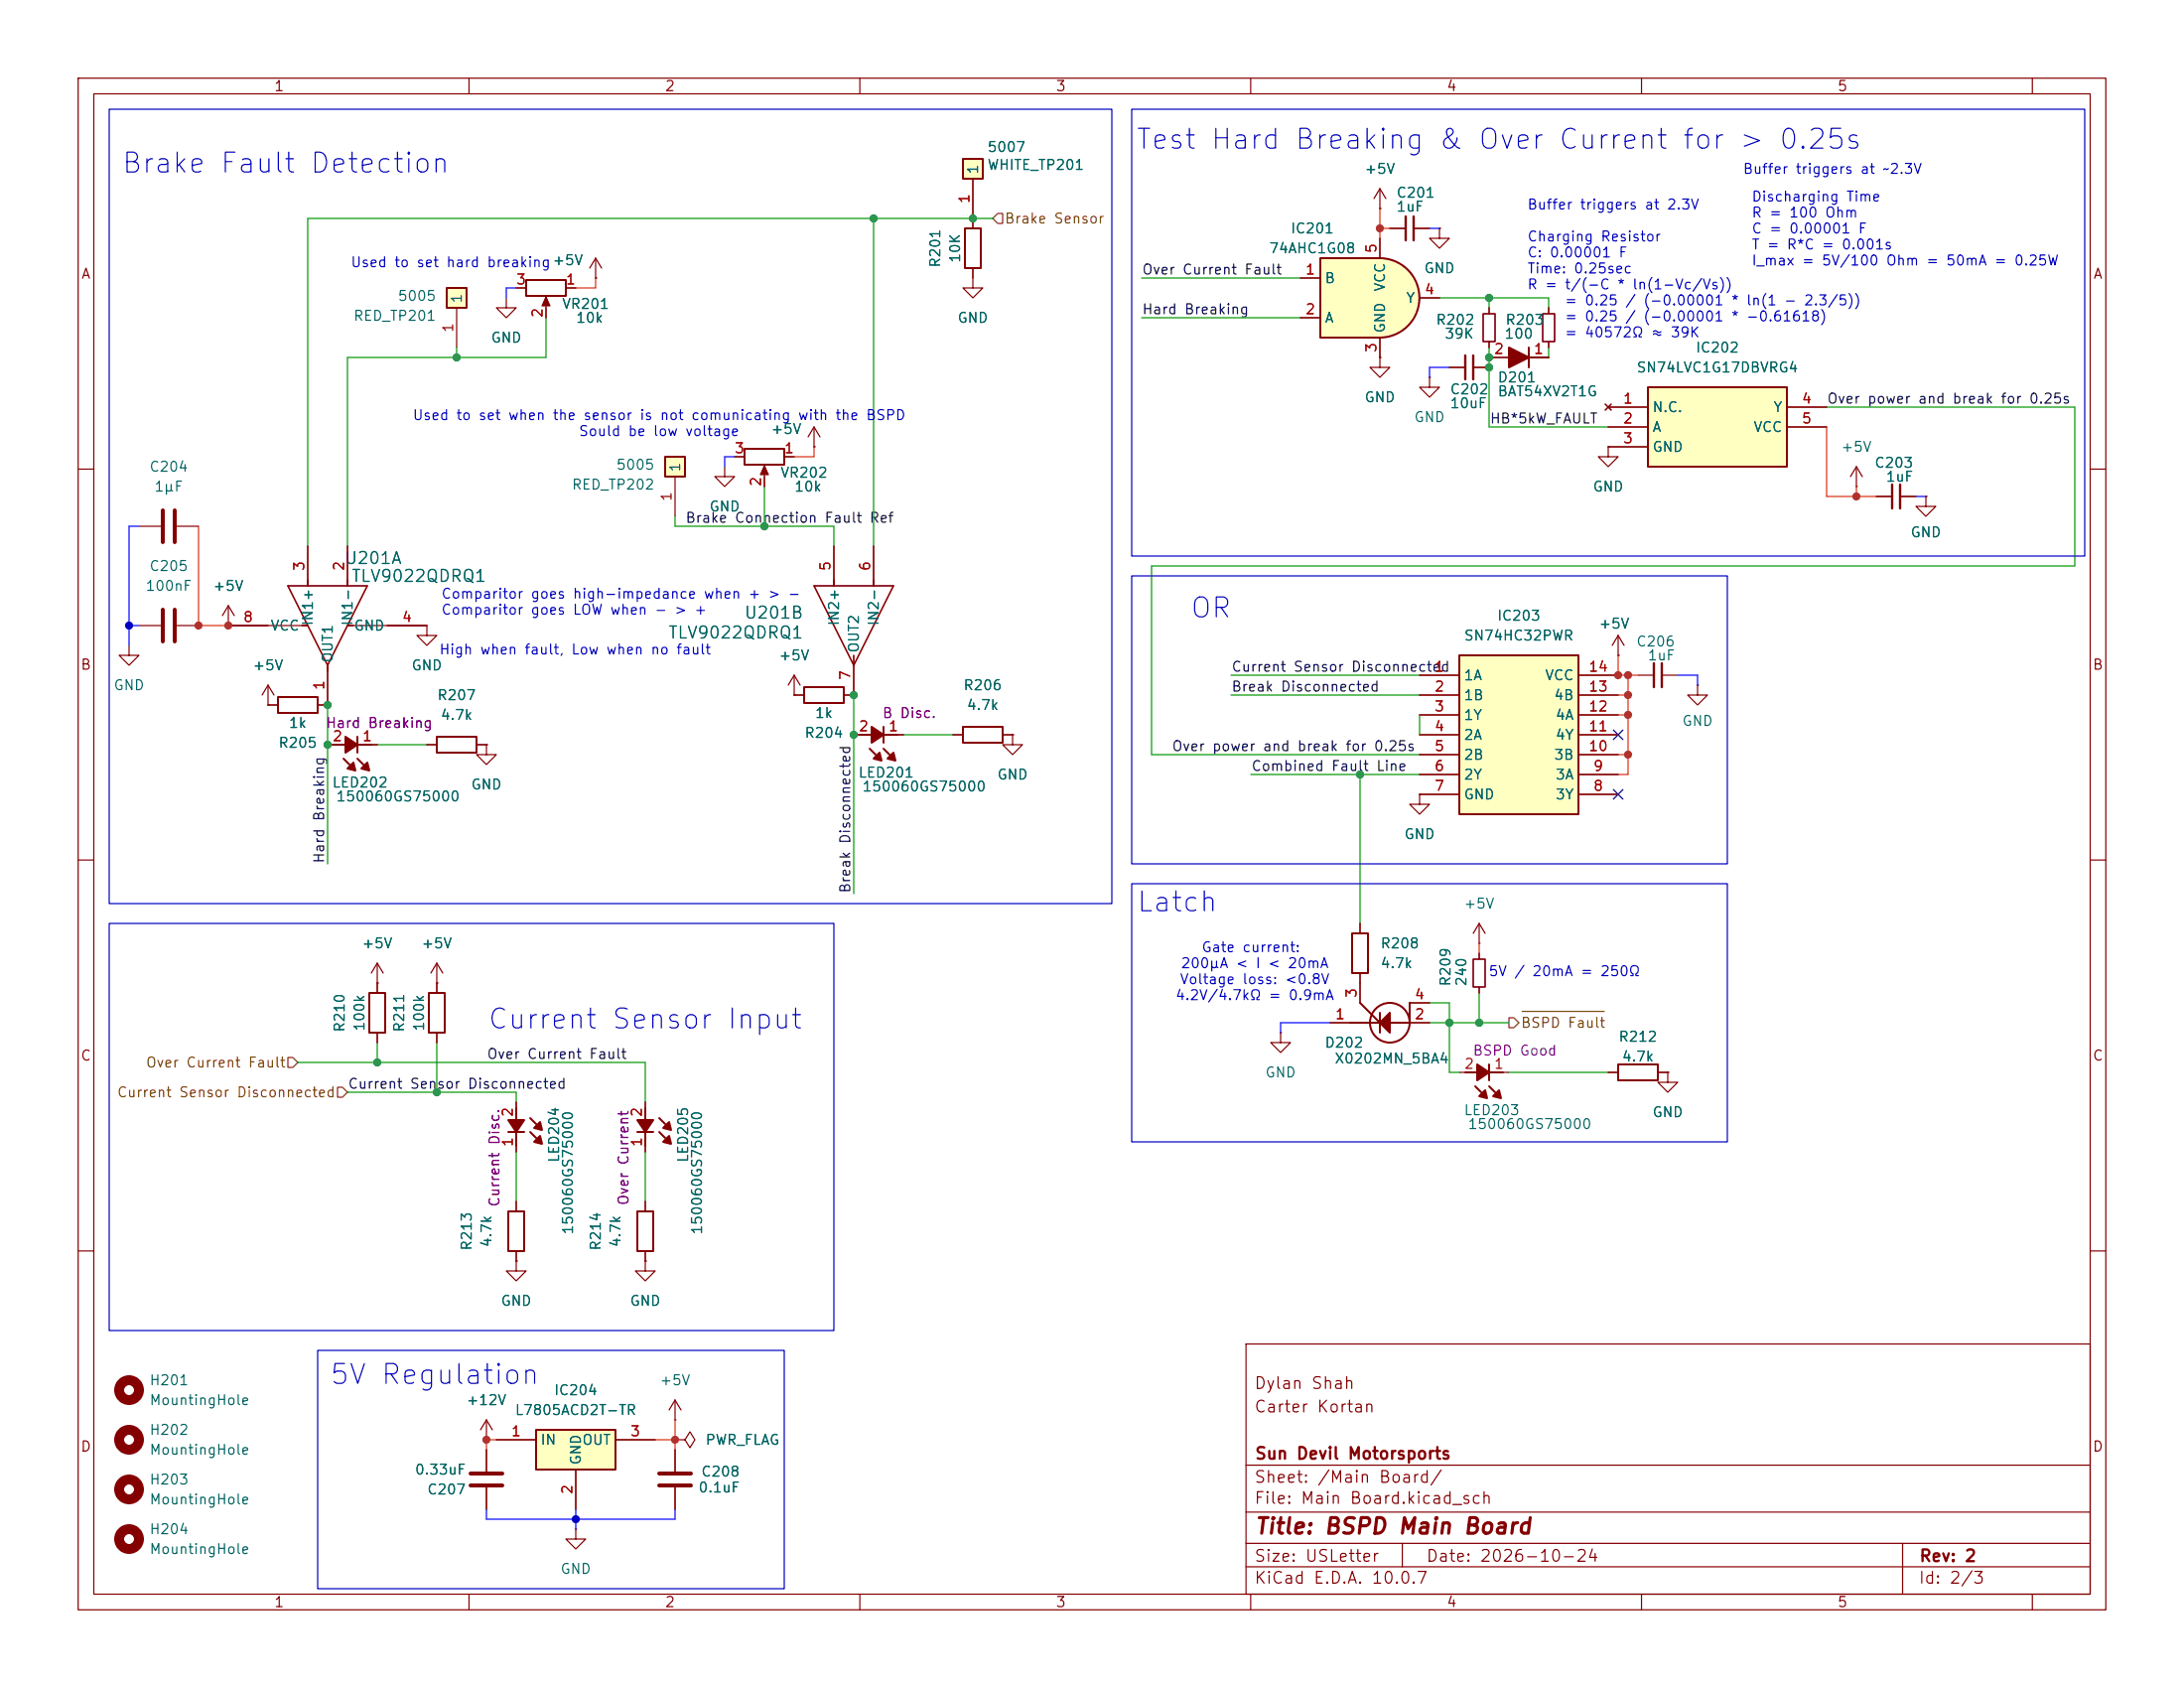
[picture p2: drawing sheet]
<svg xmlns="http://www.w3.org/2000/svg" width="279mm" height="216mm" viewBox="0 0 279 216" stroke-linecap="round" stroke-linejoin="round" font-family="sans-serif">
<g fill="none" stroke="#840000" stroke-width=".15">
<path d="M10 10h259.4v195.9h-259.4zM12 12h255.4v191.9h-255.4zM60 10v2M110 10v2M160 10v2M210 10v2M260 10v2M10 60h2M267.4 60h2M207 83.8h.1M207 81.3l-.8 1.3M207 81.3l.8 1.3"/>
<path d="M207 81.3v2.5M10 110h2M267.4 110h2M10 160h2M159.4 171.9h108v32h-108zM267.4 160h2M159.4 197.4h108M159.4 193.4h108M159.4 187.4h108M179.4 197.4v3M243.4 197.4v6.5M60 203.9v2"/>
<path d="M110 203.9v2M159.4 200.4h108M160 203.9v2M210 203.9v2M260 203.9v2"/>
</g>
<path d="M57.1 36.8h2.6v2.6h-2.6z" fill="#ffffc2"/>
<path d="M57.1 36.8h2.6v2.6h-2.6z" fill="none" stroke="#840000" stroke-width=".25"/>
<path d="M58.4 39.4v5.1" fill="none" stroke="#840000" stroke-width=".15"/>
<path d="M85.1 58.4h2.5v2.6h-2.5z" fill="#ffffc2"/>
<g fill="none" stroke="#840000" stroke-width=".25">
<path d="M85.1 58.4h2.5v2.6h-2.5zM173 119.4h2v5.1h-2zM174 128.3l2.5 2.5h-3.8M176.5 129.5v2.6M180.3 128.3v2.5h-2.5M187.5 137.2h4.8M188.7 138.9l.8 .8M190.5 138.9l.8 .8M190.5 136.1v2.1M207 136.1h5.1v2.1h-5.1z"/>
<circle cx="177.8" cy="130.8" r="2.54"/>
</g>
<g fill="none" stroke="#840000" stroke-width=".15">
<path d="M92.7 59.7v1.3h1.3l-1.3 1.2-1.3-1.2h1.3M29.2 77.5l.8 1.2M29.2 77.5l-.8 1.2M29.2 77.5v2.5M86.4 61v5M29.2 80h.1M209.5 86.4h2.1M212.6 86.4h2M217.2 87.6v1.3h1.2l-1.2 1.3-1.3-1.3h1.3M217.2 87.6h.1M174 118.1v1.3M181.6 101.6v1.3h1.3l-1.3 1.2-1.3-1.2h1.3"/>
<path d="M181.6 101.6h.1M189.2 118.1v2.6M189.2 118.1l-.7 1.3M189.2 118.1l.8 1.3M163.8 132.1v1.3h1.3l-1.3 1.2-1.2-1.2h1.2M163.8 132.1h.1M170.2 130.8h2.5M174 124.5v3.8M180.3 128.3h.1M180.3 130.8h2.6M180.3 128.3h2.6M186.7 137.2h2.5"/>
<path d="M189.2 120.7h.1M189.2 121.9v.8M189.2 126.2v.8M190.5 137.2h2.5M205.7 137.2h1.3M212.1 137.2h1.3M213.4 137.2v1.2h1.2l-1.2 1.3-1.3-1.3h1.3M213.4 137.2h.1M86.4 179.1v2.5M86.4 179.1l-.8 1.2M86.4 179.1l.7 1.2M62.2 184.2h.1"/>
<path d="M62.2 181.6l-.7 1.3M62.2 181.6l.8 1.3M62.2 181.6v2.6M62.2 185.4v2.8M62.2 190.2v2.8M73.7 195.6v1.3h1.2l-1.2 1.2-1.3-1.2h1.3M73.7 195.6h.1M86.4 181.6h.1M86.4 184.2h1.2l.7-1.1 .6 1.1-.6 1-.7-1M86.4 184.2h.1M86.4 185.4v2.8M86.4 190.2v2.8"/>
</g>
<g fill="#840000" stroke="#840000" stroke-width=".25">
<path d="M191 140.2l.8-.8 .2 1.1z"/>
<path d="M189 136.1l1.5 1.1-1.5 1z"/>
<path d="M189.2 140.2l.8-.8 .2 1.1z"/>
<path d="M177.8 129.5v2.6l-1.3-1.3z"/>
</g>
<path d="M188.5 122.7h1.5v3.5h-1.5z" fill="none" stroke="#840000" stroke-width=".2"/>
<path d="M211.6 84.8v3.1M212.6 84.8v3.1" fill="none" stroke="#840000" stroke-width=".3"/>
<path d="M60.2 190h4.1M60.2 188.5h4.1M84.3 190h4.1M84.3 188.5h4.1" fill="none" stroke="#840000" stroke-width=".51"/>
<path d="M68.6 182.9h10.1v5.1h-10.1z" fill="#ffffc2"/>
<path d="M195.6 45.7h2.5M195.6 44.5v2.5M81.5 154.9h2.1v5.1h-2.1zM68.6 182.9h10.1v5.1h-10.1z" fill="none" stroke="#840000" stroke-width=".25"/>
<path d="M177.8 29.2h2M180.8 29.2h2.1M190.5 45.7h2.5M195.6 45.7h2.5M82.5 153.7v1.2M82.5 161.3v1.3h1.3l-1.3 1.2-1.2-1.2h1.2M82.5 161.3h.1M82.5 160v1.3M63.5 184.2h5.1M73.7 188v5M78.7 184.2h5.1" fill="none" stroke="#840000" stroke-width=".15"/>
<g fill="none" stroke="#840000" stroke-width="1.3">
<circle cx="16.5" cy="177.8" r="1.27"/>
<circle cx="16.5" cy="196.8" r="1.27"/>
<circle cx="16.5" cy="190.5" r="1.27"/>
<circle cx="16.5" cy="184.1" r="1.27"/>
</g>
<path d="M193 44.5l2.6 1.2-2.6 1.3z" fill="#840000" stroke="#840000" stroke-width=".25"/>
<path d="M179.8 27.7v3M180.8 27.7v3" fill="none" stroke="#840000" stroke-width=".3"/>
<path d="M210.8 49.5h17.8v10.2h-17.8z" fill="#ffffc2"/>
<path d="M210.8 49.5h17.8v10.2h-17.8z" fill="none" stroke="#840000" stroke-width=".25"/>
<path d="M205.4 51.7l.7 .8M205.7 52.1h5.1M205.7 54.6h5.1M205.7 57.2h5.1M206.1 51.7l-.7 .8M228.6 52.1h5.1M228.6 54.6h5.1" fill="none" stroke="#840000" stroke-width=".15"/>
<path d="M176.5 33a5.1 5.1 0 0 1 5.1 5.1 5.1 5.1 0 0 1-5.1 5.1z" fill="#ffffc2" stroke="#ffffc2" stroke-width=".13"/>
<path d="M168.9 33h7.6v10.2h-7.6z" fill="#ffffc2"/>
<path d="M168.9 33h7.6a5.1 5.1 0 0 1 5.1 5.1 5.1 5.1 0 0 1-5.1 5.1h-7.6z" fill="none" stroke="#840000" stroke-width=".25"/>
<g fill="none" stroke="#840000" stroke-width=".15">
<path d="M166.4 35.6h2.5M176.5 26.7h.1M176.5 24.1v2.6M176.5 30.5v2.5M176.5 24.1l-.7 1.3M176.5 24.1l.8 1.3M181.6 38.1h2.5M184.1 29.2v1.3h1.3l-1.3 1.3-1.2-1.3h1.2M184.1 29.2h.1M190.5 39.4v.7M198.1 39.4v.7M166.4 40.6h2.5"/>
<path d="M176.5 45.7v1.3h1.3l-1.3 1.3-1.2-1.3h1.2M176.5 45.7h.1M176.5 43.2v2.5M182.9 48.3v1.2h1.2l-1.2 1.3-1.3-1.3h1.3M182.9 48.3h.1M185.4 47h2.1M188.5 47h2M190.5 43.7v.8M198.1 43.7v.8M205.7 57.2v1.2h1.3l-1.3 1.3-1.2-1.3h1.2M205.7 57.2h.1M237.5 59.7l-.8 1.3"/>
<path d="M237.5 59.7l.8 1.3M237.5 59.7v2.5M237.5 62.2h.1M240 63.5h2.1M243.1 63.5h2M246.4 63.5v1.3h1.2l-1.2 1.2-1.3-1.2h1.3M246.4 63.5h.1"/>
</g>
<path d="M187.5 45.5v3M188.5 45.5v3M242.1 62v3M243.1 62v3" fill="none" stroke="#840000" stroke-width=".3"/>
<path d="M189.7 40.1h1.6v3.6h-1.6zM197.4 40.1h1.5v3.6h-1.5z" fill="none" stroke="#840000" stroke-width=".2"/>
<path d="M186.7 83.8h15.2v20.3h-15.2z" fill="#ffffc2"/>
<g fill="none" stroke="#840000" stroke-width=".25">
<path d="M67.3 35.8h5.1v2h-5.1zM123.4 29.2h2.1v5.1h-2.1zM95.2 57.4h5.1v2h-5.1zM35.6 89.2h5v2h-5zM42.7 95.3h4.8M43.9 97l.8 .8M45.7 97l.8 .8M45.7 94.2v2.1M186.7 83.8h15.2v20.3h-15.2zM47.2 127h2.1v5.1h-2.1zM54.9 127h2v5.1h-2zM65 144.8h2.1"/>
<path d="M66 141.7v4.9M67.8 144.8l.8 .7M67.8 143l.8 .8M81.5 144.8h2.1M82.5 141.7v4.9M84.3 144.8l.8 .7M84.3 143l.8 .8"/>
</g>
<g fill="none" stroke="#840000" stroke-width=".15">
<path d="M64.8 38.1v1.3h1.2l-1.2 1.2-1.3-1.2h1.3M66 36.8h1.3M69.8 38.4v2.2M72.4 36.8h1.3M76.2 35.6h.1M76.2 33l-.8 1.3M76.2 33l.8 1.3M76.2 33v2.6M124.5 34.3v2.5h-1.3l1.3 1.3 1.2-1.3h-1.2M124.5 27.9v1.3M94 58.4h1.2M97.8 59.9v2.3"/>
<path d="M100.3 58.4h1.3M104.1 57.2h.1M104.1 54.6l-.7 1.3M104.1 54.6l.8 1.3M104.1 54.6v2.6M17.8 67.3h2.8M22.6 67.3h2.8M39.4 69.9v5M44.4 69.9v5M16.5 82.6v1.2h-1.3l1.3 1.3 1.3-1.3h-1.3M17.8 80h2.8M22.6 80h2.8"/>
<path d="M29.2 80h10.2M34.3 90.2h.1M34.3 87.6l-.8 1.3M34.3 87.6l.8 1.3M34.3 87.6v2.6M34.3 90.2h1.3M41.9 95.3h2.5M41.9 85.1v5.1h-1.3M44.4 80h10.2M45.7 95.3h2.6M62.2 95.3v1.2h1.3l-1.3 1.3-1.2-1.3h1.2M62.2 95.3h.1"/>
<path d="M181.6 86.4h5.1M181.6 88.9h5.1M181.6 91.4h5.1M181.6 94h5.1M181.6 96.5h5.1M181.6 99.1h5.1M201.9 86.4h5.1M201.9 88.9h5.1M201.9 91.4h5.1M201.9 94h5.1M201.9 96.5h5.1M201.9 99.1h5.1"/>
<path d="M181.6 101.6h5.1M201.9 101.6h5.1M48.3 125.7h.1M48.3 123.2l-.8 1.3M48.3 123.2l.7 1.3M48.3 123.2v3.8M48.3 132.1v1.3M55.9 125.7h.1M55.9 123.2v3.8M55.9 132.1v1.3M55.9 123.2l-.8 1.3M55.9 123.2l.7 1.3"/>
<path d="M66 141v2.5M66 144.8v2.5M82.5 141v2.5M82.5 144.8v2.5M66 161.3v1.3h1.3l-1.3 1.2-1.2-1.2h1.2M66 161.3h.1"/>
</g>
<g fill="#840000" stroke="#840000" stroke-width=".25">
<path d="M69.1 145.3l.2 1-1-.2z"/>
<path d="M65 143.3h2.1l-1.1 1.5z"/>
<path d="M69.1 143.5l.2 1-1-.2z"/>
<path d="M84.8 146.1l.8-.8 .3 1z"/>
<path d="M81.5 143.3h2.1l-1.1 1.5z"/>
<path d="M84.8 144.3l.8-.8 .3 1z"/>
<path d="M46.2 98.3l.8-.8 .2 1.1z"/>
<path d="M44.2 94.2l1.5 1.1-1.5 1z"/>
<path d="M44.4 98.3l.8-.8 .3 1.1z"/>
</g>
<path d="M20.8 65.3v4M20.8 78v4M22.4 65.3v4M22.4 78v4" fill="none" stroke="#840000" stroke-width=".51"/>
<g fill="#840000" stroke="#840000" stroke-width=".15">
<path d="M69.8 38l.6 1.1h-1.1z"/>
<path d="M97.8 59.6l.5 1.1h-1z"/>
</g>
<path d="M36.8 74.9h10.2l-5.1 10.2zM39.4 74.2v.7M44.4 74.2v.7M38.6 80h.8M41.9 85.1v.8M44.4 80h.8" fill="none" stroke="#840000" stroke-width=".2"/>
<path d="M123.2 20.3h2.5v2.6h-2.5z" fill="#ffffc2"/>
<path d="M123.2 20.3h2.5v2.6h-2.5zM55.9 94.2h5.1v2.1h-5.1zM102.9 87.9h5v2h-5zM110 94h4.8M111.3 95.8l.7 .7M113 95.8l.8 .7M113 93v2M123.2 93h5.1v2h-5.1zM65 154.9h2.1v5.1h-2.1z" fill="none" stroke="#840000" stroke-width=".25"/>
<g fill="none" stroke="#840000" stroke-width=".15">
<path d="M66 36.8h1.3M69.8 39.4v1.2M72.4 36.8h1.3M76.2 35.6h.1M124.5 22.9v6.3M124.5 34.3v1.3M166.4 35.6h2.5M176.5 26.7h.1M176.5 30.5v2.5M177.8 29.2h2M180.8 29.2h2.1M181.6 38.1h2.5"/>
<path d="M184.1 29.2h.1M190.5 39.4v.7M198.1 39.4v.7M94 58.4h1.2M100.3 58.4h1.3M104.1 57.2h.1M166.4 40.6h2.5M176.5 45.7h.1M176.5 43.2v2.5M185.4 47h2.1M188.5 47h2M190.5 45.7h2.5"/>
<path d="M190.5 43.7v.8M195.6 45.7h2.5M198.1 43.7v.8M205.4 51.7l.7 .8M205.7 57.2h.1M205.7 52.1h5.1M205.7 54.6h5.1M205.7 57.2h5.1M206.1 51.7l-.7 .8M228.6 52.1h5.1M228.6 54.6h5.1M39.4 69.9v5"/>
<path d="M44.4 69.9v5M97.8 61v1.2M106.7 69.9v5M111.8 69.9v5M240 63.5h2.1M243.1 63.5h2M246.4 63.5h.1M29.2 80h.1M29.2 80h5.1M34.3 90.2h.1M34.3 90.2h1.3M41.9 95.3h2.5"/>
<path d="M41.9 85.1v5.1h-1.3M45.7 95.3h2.6M49.5 80h5.1v1.3h-1.3l1.3 1.3 1.3-1.3h-1.3M54.6 95.3h1.3M61 95.3h1.2M62.2 95.3h.1M101.6 88.9h.1M101.6 88.9h1.3M101.6 86.4l.8 1.2M101.6 86.4l-.8 1.2M101.6 86.4v2.5M109.2 83.8v5.1h-1.3"/>
<path d="M109.2 94h2.6M113 94h2.6M121.9 94h1.3M128.3 94h1.2M129.5 94v1.3h1.3l-1.3 1.2-1.2-1.2h1.2M129.5 94h.1M181.6 94h5.1M181.6 88.9h5.1M181.6 86.4h5.1M181.6 91.4h5.1M181.6 96.5h5.1M181.6 99.1h5.1"/>
<path d="M201.9 94h5.1M201.9 88.9h5.1M201.9 86.4h5.1M201.9 91.4h5.1M201.9 96.5h5.1M201.9 99.1h5.1M207 83.8h.1M174 118.1v1.3M181.6 101.6h.1M181.6 101.6h5.1M201.9 101.6h5.1M48.3 125.7h.1"/>
<path d="M48.3 125.7v1.3M48.3 132.1v1.3M55.9 125.7h.1M55.9 125.7v1.3M55.9 132.1v1.3M170.2 130.8h2.5M174 124.5v3.8M180.3 130.8h2.6M180.3 128.3h2.6M189.2 121.9v.8M189.2 126.2v.8M205.7 137.2h1.3"/>
<path d="M212.1 137.2h1.3M213.4 137.2h.1M66 141v2.5M66 144.8v2.5M66 153.7v1.2M82.5 141v2.5M82.5 144.8v2.5M82.5 153.7v1.2M66 161.3h.1M66 160v1.3M82.5 161.3h.1M82.5 160v1.3"/>
<path d="M62.2 184.2h.1M62.2 185.4v2.8M62.2 190.2v2.8M63.5 184.2h5.1M73.7 188v5M78.7 184.2h5.1M86.4 184.2h.1M86.4 185.4v2.8M86.4 190.2v2.8"/>
</g>
<path d="M104.1 74.9h10.2l-5.1 10.2zM106.7 74.2v.7M111.8 74.2v.7" fill="none" stroke="#840000" stroke-width=".2"/>
<g fill="#840000" stroke="#840000" stroke-width=".25">
<path d="M113.5 97l.8-.7 .3 1z"/>
<path d="M111.5 93l1.5 1-1.5 1z"/>
<path d="M111.8 97l.7-.7 .3 1z"/>
</g>
<path d="M127.6 27.3h.7v1.3h-.7l-.6-.7zM36.8 135.3h.7l.6 .6-.6 .6h-.7zM43.2 139.1h.6l.6 .6-.6 .6h-.6zM193 130.2h.7l.6 .6-.6 .6h-.7zM194.7 129.4h10.5" fill="none" stroke="#725600" stroke-width=".15"/>
<g fill="none" stroke="#009600" stroke-width=".15">
<path d="M111.8 27.9v42M127 27.9h-87.6v42M146 35.6h20.4M184.1 38.1h14v1.3M190.5 38.1v1.3M58.4 44.5v1.2M69.8 40.6v5.1h-25.4v24.2M146 40.6h20.4M190.5 44.5v10.1h15.2M198.1 44.5v1.2M233.7 52.1h31.7v20.3h-118.1v24.1h34.3M86.4 66v1.3h20.3v2.6"/>
<path d="M97.8 62.2v5.1M41.9 90.2v20.3M48.3 95.3h6.3M109.2 88.9v25.4M115.6 94h6.3M157.5 86.4h24.1M157.5 88.9h24.1M160 99.1h21.6M174 99.1v19M181.6 91.4v2.6M38.1 135.9h44.4v5.1M44.4 139.7h21.6v1.3"/>
<path d="M48.3 133.4v2.5M55.9 133.4v6.3M182.9 130.8h10.1M182.9 128.3h2.5v8.9h1.3M189.2 127v3.8M193 137.2h12.7M66 147.3v6.4M82.5 147.3v6.4"/>
</g>
<path d="M66 36.8h-1.2v1.3M182.9 29.2h1.2M94 58.4h-1.3v1.3M185.4 47h-2.5v1.3M17.8 67.3h-1.3v15.3M245.1 63.5h1.3M16.5 80h1.3M214.6 86.4h2.6v1.2M170.2 130.8h-6.4v1.3M62.2 193v1.3h24.2v-1.3M73.7 193v2.6" fill="none" stroke="#00f" stroke-width=".15"/>
<g fill="none" stroke="#ff3200" stroke-width=".15">
<path d="M76.2 35.6v1.2h-2.5M176.5 26.7v3.8M176.5 29.2h1.3M104.1 57.2v1.2h-2.5M233.7 54.6v8.9h6.3M25.4 67.3v12.7h3.8M237.5 62.2v1.3M207 96.5h1.3M207 88.9h1.3M207 91.4h1.3M207 83.8v2.6h2.5M208.3 86.4v12.7h-1.3"/>
<path d="M189.2 120.7v1.2M63.5 184.2h-1.3v1.2M83.8 184.2h2.6M86.4 181.6v3.8"/>
</g>
<path d="M206.4 93.4l1.2 1.2M207.6 93.4l-1.2 1.2M206.4 101l1.2 1.2M207.6 101l-1.2 1.2" fill="none" stroke="#000084" stroke-width=".15"/>
<path d="M14 14h128.2v101.6h-128.2zM144.8 14h121.9v57.1h-121.9zM144.8 73.7h76.2v36.8h-76.2zM14 118.1h92.7v52.1h-92.7zM144.8 113h76.2v33.1h-76.2zM40.6 172.7h59.7v30.5h-59.7z" fill="none" stroke="#0000c2" stroke-width=".15"/>
<g fill="#009600" stroke="#009600" stroke-width=".13">
<circle cx="111.8" cy="27.9" r=".46"/>
<circle cx="124.5" cy="27.9" r=".46"/>
<circle cx="109.2" cy="88.9" r=".46"/>
<circle cx="109.2" cy="94" r=".46"/>
<circle cx="41.9" cy="95.3" r=".46"/>
<circle cx="97.8" cy="67.3" r=".46"/>
<circle cx="190.5" cy="45.7" r=".46"/>
<circle cx="190.5" cy="47" r=".46"/>
<circle cx="174" cy="99.1" r=".46"/>
<circle cx="189.2" cy="130.8" r=".46"/>
<circle cx="185.4" cy="130.8" r=".46"/>
<circle cx="58.4" cy="45.7" r=".46"/>
<circle cx="55.9" cy="139.7" r=".46"/>
<circle cx="48.3" cy="135.9" r=".46"/>
<circle cx="41.9" cy="90.2" r=".46"/>
<circle cx="190.5" cy="38.1" r=".46"/>
</g>
<g fill="#00f" stroke="#00f" stroke-width=".13">
<circle cx="16.5" cy="80" r=".46"/>
<circle cx="73.7" cy="194.3" r=".46"/>
</g>
<g fill="#ff3200" stroke="#ff3200" stroke-width=".13">
<circle cx="237.5" cy="63.5" r=".46"/>
<circle cx="62.2" cy="184.2" r=".46"/>
<circle cx="86.4" cy="184.2" r=".46"/>
<circle cx="207" cy="86.4" r=".46"/>
<circle cx="208.3" cy="88.9" r=".46"/>
<circle cx="208.3" cy="91.4" r=".46"/>
<circle cx="208.3" cy="86.4" r=".46"/>
<circle cx="208.3" cy="96.5" r=".46"/>
<circle cx="25.4" cy="80" r=".46"/>
<circle cx="29.2" cy="80" r=".46"/>
<circle cx="176.5" cy="29.2" r=".46"/>
</g>
<g font-size="2.5" fill="#0000c2">
<text x="15.4" y="22.8">Brake Fault Detection</text>
<text x="145.1" y="19.7">Test Hard Breaking &amp; Over Current for &gt; 0.25s</text>
<text x="152.1" y="79.7">OR</text>
<text x="145.2" y="117.3">Latch</text>
<text x="62.2" y="132.2">Current Sensor Input</text>
<text x="42" y="177.7">5V Regulation</text>
</g>
<text font-size="2" fill="#840000" x="160.4" y="196.7">Title: BSPD Main Board</text>
<g font-size="1.5" fill="#006464">
<text x="44" y="72.5">U201A</text>
<text x="44.8" y="74.8">TLV9022QDRQ1</text>
<text x="85.4" y="82.1">TLV9022QDRQ1</text>
<text x="95.1" y="79.5">U201B</text>
</g>
<g font-size="1.5" fill="#840000">
<text x="160.4" y="178">Dylan Shah</text>
<text x="160.4" y="181">Carter Kortan</text>
<text x="160.4" y="190">Sheet: /Main Board/</text>
<text x="160.4" y="187">Sun Devil Motorsports</text>
<text x="160.4" y="192.7">File: Main Board.kicad_sch</text>
<text x="160.4" y="202.9">KiCad E.D.A. 10.0.7</text>
<text x="160.4" y="200.1">Size: USLetter</text>
<text x="182.4" y="200.1">Date: 2026-10-24</text>
<text x="245.4" y="202.9">Id: 2/3</text>
<text x="245.4" y="200.1">Rev: 2</text>
</g>
<g font-size="1.3" fill="#840000">
<text x="35" y="12">1</text>
<text x="85" y="12">2</text>
<text x="135" y="12">3</text>
<text x="185" y="12">4</text>
<text x="235" y="12">5</text>
<text x="10.3" y="36">A</text>
<text x="267.7" y="36">A</text>
<text x="10.2" y="86">B</text>
<text x="267.6" y="86">B</text>
<text x="10.2" y="136">C</text>
<text x="267.6" y="136">C</text>
<text x="10.2" y="186">D</text>
<text x="267.6" y="186">D</text>
<text x="35" y="205.9">1</text>
<text x="85" y="205.9">2</text>
<text x="135" y="205.9">3</text>
<text x="185" y="205.9">4</text>
<text x="235" y="205.9">5</text>
</g>
<g font-size="1.3" fill="#006464">
<text x="125.4" y="22.4" transform="rotate(-90 125.4 22.4)">1</text>
<text x="126.2" y="22">WHITE_TP201</text>
<text x="126.2" y="19.8">5007</text>
<text x="174.5" y="22.6">+5V</text>
<text x="178.5" y="25.6">C201</text>
<text x="178.5" y="27.4">1uF</text>
<text x="70.6" y="34.2">+5V</text>
<text x="120.6" y="34.3" transform="rotate(-90 120.6 34.3)">R201</text>
<text x="123.1" y="33.7" transform="rotate(-90 123.1 33.7)">10K</text>
<text x="162.3" y="32.7">74AHC1G08</text>
<text x="165" y="30.2">IC201</text>
<text x="182.1" y="35.3">GND</text>
<text x="45.1" y="41.3">RED_TP201</text>
<text x="50.8" y="38.8">5005</text>
<text x="59.4" y="38.9" transform="rotate(-90 59.4 38.9)">1</text>
<text x="71.8" y="39.8">VR201</text>
<text x="73.6" y="41.6">10k</text>
<text x="122.4" y="41.6">GND</text>
<text x="169.4" y="36.5">B</text>
<text x="169.4" y="41.6">A</text>
<text x="177.5" y="37.4" transform="rotate(-90 177.5 37.4)">VCC</text>
<text x="179.8" y="39.1">Y</text>
<text x="183.6" y="41.9">R202</text>
<text x="192.5" y="41.9">R203</text>
<text x="62.7" y="44.1">GND</text>
<text x="177.5" y="42.7" transform="rotate(-90 177.5 42.7)">GND</text>
<text x="184.7" y="43.6">39K</text>
<text x="192.4" y="43.6">100</text>
<text x="209.3" y="48">SN74LVC1G17DBVRG4</text>
<text x="216.8" y="45.4">IC202</text>
<text x="174.5" y="51.8">GND</text>
<text x="185.4" y="50.7">C202</text>
<text x="185.4" y="52.5">10uF</text>
<text x="191.5" y="49.2">D201</text>
<text x="191.5" y="51">BAT54XV2T1G</text>
<text x="211.3" y="53">N.C.</text>
<text x="226.8" y="53">Y</text>
<text x="98.5" y="55.8">+5V</text>
<text x="180.8" y="54.3">GND</text>
<text x="211.3" y="55.6">A</text>
<text x="211.3" y="58.1">GND</text>
<text x="224.2" y="55.6">VCC</text>
<text x="235.4" y="58.1">+5V</text>
<text x="19" y="60.7">C204</text>
<text x="19.6" y="63.2">1µF</text>
<text x="73.1" y="62.9">RED_TP202</text>
<text x="78.7" y="60.4">5005</text>
<text x="87.3" y="60.5" transform="rotate(-90 87.3 60.5)">1</text>
<text x="90.6" y="65.7">GND</text>
<text x="99.7" y="61.4">VR202</text>
<text x="101.5" y="63.2">10k</text>
<text x="203.7" y="63.2">GND</text>
<text x="239.7" y="60.1">C203</text>
<text x="241.2" y="61.9">1uF</text>
<text x="244.3" y="69">GND</text>
<text x="18.5" y="75.9">100nF</text>
<text x="19" y="73.4">C205</text>
<text x="27.1" y="75.9">+5V</text>
<text x="34.5" y="81">VCC</text>
<text x="40.3" y="80.1" transform="rotate(-90 40.3 80.1)">IN1+</text>
<text x="45.2" y="81">GND</text>
<text x="45.4" y="80.1" transform="rotate(-90 45.4 80.1)">IN1-</text>
<text x="107.6" y="80.1" transform="rotate(-90 107.6 80.1)">IN2+</text>
<text x="110.2" y="83.6" transform="rotate(-90 110.2 83.6)">OUT2</text>
<text x="112.7" y="80.1" transform="rotate(-90 112.7 80.1)">IN2-</text>
<text x="187.2" y="82.2">SN74HC32PWR</text>
<text x="191.4" y="79.7">IC203</text>
<text x="204.4" y="80.7">+5V</text>
<text x="209.2" y="83">C206</text>
<text x="14.4" y="88.6">GND</text>
<text x="32.2" y="86.1">+5V</text>
<text x="42.9" y="84.9" transform="rotate(-90 42.9 84.9)">OUT1</text>
<text x="52.5" y="86.1">GND</text>
<text x="55.8" y="89.9">R207</text>
<text x="99.5" y="84.8">+5V</text>
<text x="123.2" y="88.6">R206</text>
<text x="187.2" y="87.3">1A</text>
<text x="187.2" y="89.9">1B</text>
<text x="197.6" y="87.3">VCC</text>
<text x="198.7" y="89.9">4B</text>
<text x="210.7" y="84.8">1uF</text>
<text x="35.5" y="96">R205</text>
<text x="36.9" y="93.4">1k</text>
<text x="56.3" y="92.4">4.7k</text>
<text x="102.8" y="94.7">R204</text>
<text x="104.2" y="92.1">1k</text>
<text x="123.6" y="91.1">4.7k</text>
<text x="187.2" y="92.4">1Y</text>
<text x="187.2" y="94.9">2A</text>
<text x="198.9" y="94.9">4Y</text>
<text x="198.9" y="92.4">4A</text>
<text x="215.1" y="93.2">GND</text>
<text x="42.4" y="101">LED202</text>
<text x="60.2" y="101.3">GND</text>
<text x="109.7" y="99.8">LED201</text>
<text x="110.2" y="101.5">150060GS75000</text>
<text x="127.5" y="100">GND</text>
<text x="187.2" y="97.5">2B</text>
<text x="187.2" y="100">2Y</text>
<text x="198.7" y="97.5">3B</text>
<text x="198.9" y="100">3A</text>
<text x="42.9" y="102.8">150060GS75000</text>
<text x="179.5" y="107.6">GND</text>
<text x="187.2" y="102.6">GND</text>
<text x="198.9" y="102.6">3Y</text>
<text x="187.2" y="116.5">+5V</text>
<text x="46.2" y="121.6">+5V</text>
<text x="53.8" y="121.6">+5V</text>
<text x="176.5" y="121.6">R208</text>
<text x="176.5" y="124.2">4.7k</text>
<text x="46.9" y="132" transform="rotate(-90 46.9 132)">100k</text>
<text x="54.6" y="132" transform="rotate(-90 54.6 132)">100k</text>
<text x="185.9" y="126.3" transform="rotate(-90 185.9 126.3)">R209</text>
<text x="187.9" y="126.3" transform="rotate(-90 187.9 126.3)">240</text>
<text x="44.4" y="132.1" transform="rotate(-90 44.4 132.1)">R210</text>
<text x="52" y="132.1" transform="rotate(-90 52 132.1)">R211</text>
<text x="169.4" y="134.3">D202</text>
<text x="170.6" y="136.3">X0202MN_5BA4</text>
<text x="207" y="133.6">R212</text>
<text x="207.4" y="136.1">4.7k</text>
<text x="161.8" y="138.1">GND</text>
<text x="187.2" y="142.9">LED203</text>
<text x="211.3" y="143.2">GND</text>
<text x="71.8" y="148.8" transform="rotate(-90 71.8 148.8)">LED204</text>
<text x="88.3" y="148.8" transform="rotate(-90 88.3 148.8)">LED205</text>
<text x="187.7" y="144.7">150060GS75000</text>
<text x="60.7" y="160.1" transform="rotate(-90 60.7 160.1)">R213</text>
<text x="63.2" y="159.6" transform="rotate(-90 63.2 159.6)">4.7k</text>
<text x="73.6" y="158" transform="rotate(-90 73.6 158)">150060GS75000</text>
<text x="77.2" y="160.1" transform="rotate(-90 77.2 160.1)">R214</text>
<text x="79.7" y="159.6" transform="rotate(-90 79.7 159.6)">4.7k</text>
<text x="90.1" y="158" transform="rotate(-90 90.1 158)">150060GS75000</text>
<text x="64" y="167.3">GND</text>
<text x="80.5" y="167.3">GND</text>
<text x="19" y="177.5">H201</text>
<text x="70.8" y="178.8">IC204</text>
<text x="84.3" y="177.5">+5V</text>
<text x="19" y="180">MountingHole</text>
<text x="19" y="183.8">H202</text>
<text x="59.6" y="180">+12V</text>
<text x="65.8" y="181.3">L7805ACD2T-TR</text>
<text x="69.1" y="185.1">IN</text>
<text x="74.4" y="185.1">OUT</text>
<text x="90.2" y="185.1">PWR_FLAG</text>
<text x="19" y="186.4">MountingHole</text>
<text x="19" y="190.2">H203</text>
<text x="53" y="188.9">0.33uF</text>
<text x="54.6" y="191.5">C207</text>
<text x="74.6" y="187.5" transform="rotate(-90 74.6 187.5)">GND</text>
<text x="89.2" y="191.2">0.1uF</text>
<text x="89.6" y="189.2">C208</text>
<text x="19" y="196.5">H204</text>
<text x="19" y="192.7">MountingHole</text>
<text x="19" y="199.1">MountingHole</text>
<text x="71.6" y="201.6">GND</text>
</g>
<g font-size="1.3" fill="#0000c2">
<text x="222.9" y="22.6">Buffer triggers at ~2.3V</text>
<text x="195.3" y="27.1">Buffer triggers at 2.3V</text>
<text x="224" y="26.1">Discharging Time</text>
<text x="224" y="28.1">R = 100 Ohm</text>
<text x="44.8" y="34.5">Used to set hard breaking+5V</text>
<text x="195.3" y="31.2">Charging Resistor</text>
<text x="195.3" y="33.2">C: 0.00001 F</text>
<text x="195.3" y="35.3">Time: 0.25sec</text>
<text x="224" y="30.2">C = 0.00001 F</text>
<text x="224" y="32.2">T = R*C = 0.001s</text>
<text x="224" y="34.3">I_max = 5V/100 Ohm = 50mA = 0.25W</text>
<text x="195.3" y="37.3">R = t/(-C * ln(1-Vc/Vs))</text>
<text x="200.1" y="39.4">= 0.25 / (-0.00001 * ln(1 - 2.3/5))</text>
<text x="200.1" y="41.4">= 0.25 / (-0.00001 * -0.61618)</text>
<text x="200.1" y="43.5">= 40572Ω ≈ 39K</text>
<text x="52.7" y="54">Used to set when the sensor is not comunicating with the BSPD</text>
<text x="74" y="56.1">Sould be low voltage</text>
<text x="56.4" y="76.9">Comparitor goes high-impedance when + &gt; -</text>
<text x="56.4" y="78.9">Comparitor goes LOW when - &gt; +</text>
<text x="56.1" y="84">High when fault, Low when no fault</text>
<text x="151" y="124.2">200µA &lt; I &lt; 20mA</text>
<text x="153.6" y="122.1">Gate current:</text>
<text x="190.3" y="125.2">5V / 20mA = 250Ω</text>
<text x="150.3" y="128.2">4.2V/4.7kΩ = 0.9mA</text>
<text x="150.8" y="126.2">Voltage loss: &lt;0.8V</text>
</g>
<g font-size="1.3" fill="#a90000">
<text x="124.3" y="26.1" transform="rotate(-90 124.3 26.1)">1</text>
<text x="166.9" y="35.4">1</text>
<text x="176.4" y="32.5" transform="rotate(-90 176.4 32.5)">5</text>
<text x="65.9" y="36.7">3</text>
<text x="69.7" y="40.7" transform="rotate(-90 69.7 40.7)">2</text>
<text x="72.3" y="36.7">1</text>
<text x="166.9" y="40.5">2</text>
<text x="182.1" y="38">4</text>
<text x="58.3" y="42.6" transform="rotate(-90 58.3 42.6)">1</text>
<text x="176.4" y="45.2" transform="rotate(-90 176.4 45.2)">3</text>
<text x="191" y="45.6">2</text>
<text x="196.1" y="45.6">1</text>
<text x="207.5" y="51.9">1</text>
<text x="230.4" y="51.9">4</text>
<text x="93.9" y="58.3">3</text>
<text x="100.2" y="58.3">1</text>
<text x="207.5" y="54.5">2</text>
<text x="207.5" y="57">3</text>
<text x="230.4" y="54.5">5</text>
<text x="86.2" y="64.2" transform="rotate(-90 86.2 64.2)">1</text>
<text x="97.7" y="62.3" transform="rotate(-90 97.7 62.3)">2</text>
<text x="39.2" y="73.1" transform="rotate(-90 39.2 73.1)">3</text>
<text x="44.3" y="73.1" transform="rotate(-90 44.3 73.1)">2</text>
<text x="106.5" y="73.1" transform="rotate(-90 106.5 73.1)">5</text>
<text x="111.6" y="73.1" transform="rotate(-90 111.6 73.1)">6</text>
<text x="31" y="79.9">8</text>
<text x="51.3" y="79.9">4</text>
<text x="41.8" y="88.4" transform="rotate(-90 41.8 88.4)">1</text>
<text x="109.1" y="87.1" transform="rotate(-90 109.1 87.1)">7</text>
<text x="183.4" y="86.2">1</text>
<text x="183.4" y="88.8">2</text>
<text x="203.1" y="88.8">13</text>
<text x="203.1" y="86.2">14</text>
<text x="42.4" y="95.1">2</text>
<text x="46.3" y="95.1">1</text>
<text x="109.8" y="93.8">2</text>
<text x="113.6" y="93.8">1</text>
<text x="183.4" y="91.3">3</text>
<text x="183.4" y="93.8">4</text>
<text x="203.1" y="93.8">11</text>
<text x="203.1" y="91.3">12</text>
<text x="183.4" y="96.4">5</text>
<text x="183.4" y="98.9">6</text>
<text x="183.4" y="101.5">7</text>
<text x="203.1" y="96.4">10</text>
<text x="203.7" y="101.5">8</text>
<text x="203.7" y="98.9">9</text>
<text x="170.7" y="130.7">1</text>
<text x="173.9" y="127.7" transform="rotate(-90 173.9 127.7)">3</text>
<text x="180.9" y="130.7">2</text>
<text x="180.9" y="128.1">4</text>
<text x="187.2" y="137">2</text>
<text x="191" y="137">1</text>
<text x="65.9" y="143" transform="rotate(-90 65.9 143)">2</text>
<text x="82.4" y="143" transform="rotate(-90 82.4 143)">2</text>
<text x="65.9" y="146.8" transform="rotate(-90 65.9 146.8)">1</text>
<text x="82.4" y="146.8" transform="rotate(-90 82.4 146.8)">1</text>
<text x="65.3" y="184">1</text>
<text x="80.5" y="184">3</text>
<text x="73.5" y="191.2" transform="rotate(-90 73.5 191.2)">2</text>
</g>
<g font-size="1.3" fill="#725600">
<text x="128.4" y="28.9">Brake Sensor</text>
<text x="194.5" y="131.8">BSPD Fault</text>
<text x="18.6" y="136.9">Over Current Fault</text>
<text x="14.9" y="140.7">Current Sensor Disconnected</text>
</g>
<g font-size="1.3" fill="#0f0f0f">
<text x="146" y="35.4">Over Current Fault</text>
<text x="146" y="40.5">Hard Breaking</text>
<text x="233.7" y="51.9">Over power and break for 0.25s</text>
<text x="190.5" y="54.5">HB*5kW_FAULT</text>
<text x="87.6" y="67.2">Brake Connection Fault Ref</text>
<text x="157.5" y="86.2">Current Sensor Disconnected</text>
<text x="157.5" y="88.8">Break Disconnected</text>
<text x="149.8" y="96.4">Over power and break for 0.25s</text>
<text x="160" y="98.9">Combined Fault Line</text>
<text x="41.8" y="110.5" transform="rotate(-90 41.8 110.5)">Hard Breaking</text>
<text x="109.1" y="114.3" transform="rotate(-90 109.1 114.3)">Break Disconnected</text>
<text x="62.2" y="135.8">Over Current Fault</text>
<text x="44.4" y="139.6">Current Sensor Disconnected</text>
</g>
<g font-size="1.3" fill="#840084">
<text x="41.6" y="93.4">Hard Breaking</text>
<text x="112.8" y="92.1">B Disc.</text>
<text x="188.3" y="135.3">BSPD Good</text>
<text x="64.2" y="154.5" transform="rotate(-90 64.2 154.5)">Current Disc.</text>
<text x="80.7" y="154.3" transform="rotate(-90 80.7 154.3)">Over Current</text>
</g>
</svg>
